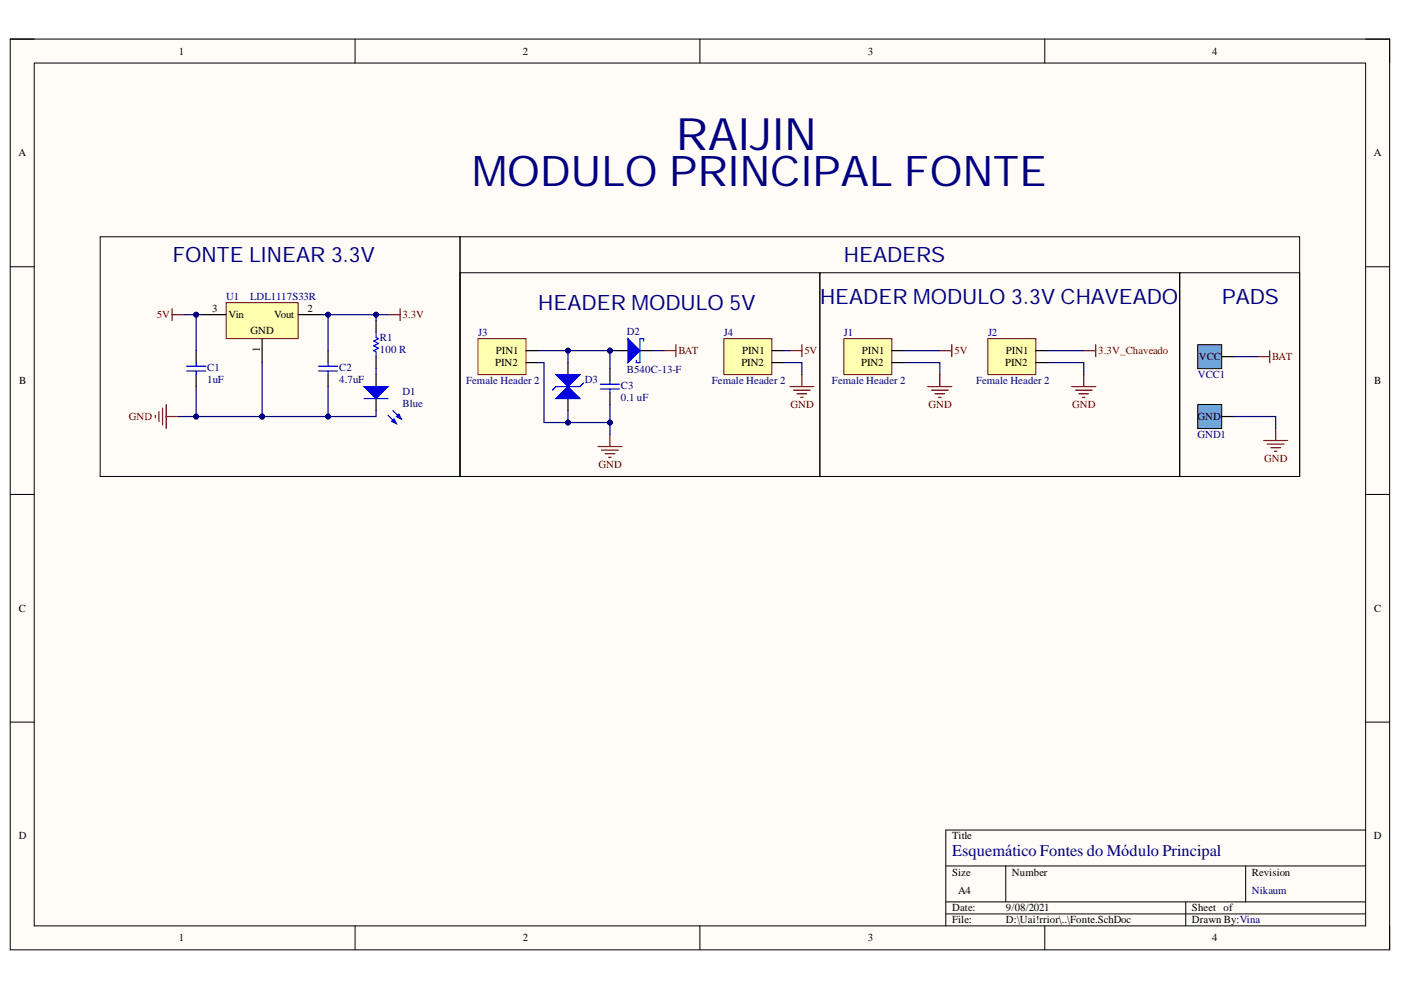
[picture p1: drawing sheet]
<svg xmlns="http://www.w3.org/2000/svg" width="297mm" height="210mm" viewBox="0 0 297 210" stroke-linecap="round" stroke-linejoin="round" font-family="sans-serif">
<path d="M2.2 8.3h292.4v193.1h-292.4z" fill-rule="evenodd" fill="#fffcf8"/>
<path d="M2.2 8.3h292.4v193.1h-292.4z" fill="none" stroke="#000" stroke-width=".21"/>
<path d="M7.3 13.4h282.2v182.9h-282.2z" fill-rule="evenodd" fill="#fffcf8"/>
<g fill="none" stroke="#000" stroke-width=".21">
<path d="M2.2 8.3h5.1M7.3 13.4h282.2v182.9h-282.2zM75.3 8.3v5.1M148.4 8.3v5.1M221.5 8.3v5.1M289.5 8.3h5.1v5.1M2.2 56.6h5.1M289.5 56.6h5.1M2.2 104.8h5.1M289.5 104.8h5.1M2.2 153.1h5.1M289.5 153.1h5.1"/>
<path d="M289.5 176h-89v20.3M75.3 196.3v5.1M148.4 196.3v5.1M200.5 183.6h89M200.5 191.2h89M200.5 193.8h89M213.2 183.6v7.6M221.5 196.3v5.1M251.4 191.2v5.1M264.1 183.6v7.6M294.6 196.3v5.1"/>
</g>
<path d="M36.5 65.4v2.6M36.5 66.7h2.5M82.3 66.7h2.5M84.8 65.4v2.6M32.9 88.1v.5M33.7 87.3v2M34.5 86.5v3.6M35.2 85.8v5.1M35.2 88.3h2.6" fill="none" stroke="#800000" stroke-width=".25"/>
<path d="M47.9 64.2h15.3v7.6h-15.3z" fill-rule="evenodd" fill="#ffffb0"/>
<path d="M47.9 64.2h15.3v7.6h-15.3z" fill="none" stroke="#800000" stroke-width=".21"/>
<path d="M41.6 74.3v2.6M41.6 79.4v2.6M42.9 66.7h5M55.6 71.8v5.1M63.2 66.7h5.1M69.6 74.3v2.6M69.6 79.4v2.6M79.7 79.4v2.6M79.7 84.5v2.5" fill="none" stroke="#000" stroke-width=".25"/>
<path d="M39.6 77.6h4M39.6 78.7h4M41.6 76.9v.7M41.6 78.7v.7M67.5 77.6h4.1M67.5 78.7h4.1M69.6 76.9v.7M69.6 78.7v.7" fill="none" stroke="#00f" stroke-width=".25"/>
<path d="M77.2 82h5.1l-2.6 2.5z" fill="#00f"/>
<path d="M77.2 82h5.1l-2.6 2.5zM82.3 88.1l1.8 1.7M83.3 87l1.8 1.8" fill="none" stroke="#00f" stroke-width=".25"/>
<path d="M83 89.3l.5-.5 .6 1z" fill="#00f"/>
<path d="M83 89.3l.5-.5 .6 1z" fill="none" stroke="#00f" stroke-width=".25"/>
<path d="M84.1 88.3l.5-.5 .5 1z" fill="#00f"/>
<path d="M79.7 70.5v1l.5 .3-1 .5 1 .5-1 .5 1 .5-1 .5 .5 .3v1M77.2 84.5h5.1M84.1 88.3l.5-.5 .5 1z" fill="none" stroke="#00f" stroke-width=".25"/>
<path d="M79.7 68v2.5M79.7 75.6v2.6" fill="none" stroke="#000" stroke-width=".25"/>
<path d="M21.2 50.2h76.3v50.8h-76.3z" fill="none" stroke="#000" stroke-width=".21"/>
<path d="M178.9 71.8h10.2v7.6h-10.2z" fill-rule="evenodd" fill="#ffffb0"/>
<path d="M178.9 71.8h10.2v7.6h-10.2z" fill="none" stroke="#800000" stroke-width=".21"/>
<path d="M189.1 74.3h2.5M189.1 76.9h2.5" fill="none" stroke="#000" stroke-width=".25"/>
<path d="M199.3 79.4v2.6M199.3 74.3h2.5M201.8 73.1v2.5M196.7 82h5.1M197.5 82.7h3.5M198.2 83.5h2.1M199 84.3h.5" fill="none" stroke="#800000" stroke-width=".25"/>
<path d="M97.5 50.2h178.1v50.8h-178.1z" fill="none" stroke="#000" stroke-width=".21"/>
<path d="M209.4 71.8h10.2v7.6h-10.2z" fill-rule="evenodd" fill="#ffffb0"/>
<path d="M209.4 71.8h10.2v7.6h-10.2z" fill="none" stroke="#800000" stroke-width=".21"/>
<path d="M219.6 74.3h2.5M219.6 76.9h2.5" fill="none" stroke="#000" stroke-width=".25"/>
<path d="M229.8 79.4v2.6M229.8 74.3h2.5M232.3 73.1v2.5M227.2 82h5.1M228 82.7h3.6M228.8 83.5h2M229.5 84.3h.5" fill="none" stroke="#800000" stroke-width=".25"/>
<path d="M101.3 71.8h10.2v7.6h-10.2z" fill-rule="evenodd" fill="#ffffb0"/>
<path d="M101.3 71.8h10.2v7.6h-10.2z" fill="none" stroke="#800000" stroke-width=".21"/>
<path d="M111.5 74.3h2.6M111.5 76.9h2.6" fill="none" stroke="#000" stroke-width=".25"/>
<path d="M140.8 74.3h2.5M143.3 73.1v2.5" fill="none" stroke="#800000" stroke-width=".25"/>
<path d="M153.5 71.8h10.2v7.6h-10.2z" fill-rule="evenodd" fill="#ffffb0"/>
<path d="M153.5 71.8h10.2v7.6h-10.2z" fill="none" stroke="#800000" stroke-width=".21"/>
<path d="M163.7 74.3h2.5M163.7 76.9h2.5" fill="none" stroke="#000" stroke-width=".25"/>
<path d="M167.5 74.3h2.5M170 73.1v2.5M170 79.4v2.6M167.5 82h5.1M168.2 82.7h3.6M169 83.5h2M169.8 84.3h.5" fill="none" stroke="#800000" stroke-width=".25"/>
<path d="M97.5 57.8h76.3v43.2h-76.3zM173.8 57.8h76.3v43.2h-76.3z" fill="none" stroke="#000" stroke-width=".21"/>
<path d="M253.9 73.1h5.1v5.1h-5.1z" fill-rule="evenodd" fill="#6fa8dc"/>
<path d="M253.9 73.1h5.1v5.1h-5.1z" fill="none" stroke="#000" stroke-width=".21"/>
<path d="M259 75.6h2.6" fill="none" stroke="#000" stroke-width=".25"/>
<path d="M266.6 75.6h2.6M269.2 74.3v2.6" fill="none" stroke="#800000" stroke-width=".25"/>
<path d="M253.9 85.8h5.1v5.1h-5.1z" fill-rule="evenodd" fill="#6fa8dc"/>
<path d="M250.1 57.8h25.5v43.2h-25.5zM253.9 85.8h5.1v5.1h-5.1z" fill="none" stroke="#000" stroke-width=".21"/>
<path d="M130.6 74.3h2.5M135.7 74.3h2.5M259 88.3h2.6" fill="none" stroke="#000" stroke-width=".25"/>
<path d="M267.9 93.4h5.1M268.7 94.2h3.5M269.4 94.9h2.1M270.2 95.7h.5M270.5 90.9v2.5" fill="none" stroke="#800000" stroke-width=".25"/>
<path d="M133.1 71.8l2.6 2.5-2.6 2.6z" fill="#00f"/>
<path d="M133.1 71.8l2.6 2.5-2.6 2.6zM136.4 72.3v-.5h-.7v5.1h-.8v-.5" fill="none" stroke="#00f" stroke-width=".25"/>
<path d="M120.4 76.9v2.5M120.4 84.5v2.5" fill="none" stroke="#000" stroke-width=".25"/>
<path d="M117.9 84.5l2.5-2.5 2.6 2.5z" fill="#00f"/>
<path d="M117.9 84.5l2.5-2.5 2.6 2.5zM123.7 81.2l-.7 .8h-5.1" fill="none" stroke="#00f" stroke-width=".25"/>
<path d="M117.9 79.4h5.1l-2.6 2.6z" fill="#00f"/>
<path d="M117.9 79.4h5.1l-2.6 2.6zM117.9 82l-.8 .7M127.3 82.5h4.1M127.3 81.5h4.1M129.3 80.7v.8M129.3 82.5v.7" fill="none" stroke="#00f" stroke-width=".25"/>
<path d="M129.3 78.2v2.5M129.3 83.2v2.6" fill="none" stroke="#000" stroke-width=".25"/>
<path d="M126.8 94.7h5.1M127.5 95.4h3.6M128.3 96.2h2M129.1 97h.5M129.3 92.1v2.6" fill="none" stroke="#800000" stroke-width=".25"/>
<path d="M41.6 66.7v7.6" fill="none" stroke="#000080" stroke-width=".25"/>
<circle cx="41.6" cy="66.7" r=".51" fill="#000080"/>
<circle cx="41.6" cy="66.7" r=".51" fill="none" stroke="#000080" stroke-width=".21"/>
<path d="M69.6 66.7v7.6" fill="none" stroke="#000080" stroke-width=".25"/>
<circle cx="69.6" cy="66.7" r=".51" fill="#000080"/>
<circle cx="69.6" cy="66.7" r=".51" fill="none" stroke="#000080" stroke-width=".21"/>
<path d="M55.6 76.9v11.4M79.7 78.2v1.2" fill="none" stroke="#000080" stroke-width=".25"/>
<circle cx="55.6" cy="88.3" r=".51" fill="#000080"/>
<circle cx="55.6" cy="88.3" r=".51" fill="none" stroke="#000080" stroke-width=".21"/>
<path d="M69.6 82v6.3h-14" fill="none" stroke="#000080" stroke-width=".25"/>
<circle cx="69.6" cy="88.3" r=".51" fill="#000080"/>
<circle cx="69.6" cy="88.3" r=".51" fill="none" stroke="#000080" stroke-width=".21"/>
<circle cx="55.6" cy="88.3" r=".51" fill="#000080"/>
<circle cx="55.6" cy="88.3" r=".51" fill="none" stroke="#000080" stroke-width=".21"/>
<path d="M79.7 87v1.3h-10.1" fill="none" stroke="#000080" stroke-width=".25"/>
<circle cx="69.6" cy="88.3" r=".51" fill="#000080"/>
<circle cx="69.6" cy="88.3" r=".51" fill="none" stroke="#000080" stroke-width=".21"/>
<path d="M41.6 88.3h14" fill="none" stroke="#000080" stroke-width=".25"/>
<circle cx="41.6" cy="88.3" r=".51" fill="#000080"/>
<circle cx="41.6" cy="88.3" r=".51" fill="none" stroke="#000080" stroke-width=".21"/>
<circle cx="55.6" cy="88.3" r=".51" fill="#000080"/>
<circle cx="55.6" cy="88.3" r=".51" fill="none" stroke="#000080" stroke-width=".21"/>
<path d="M41.6 82v6.3h-3.8" fill="none" stroke="#000080" stroke-width=".25"/>
<circle cx="41.6" cy="88.3" r=".51" fill="#000080"/>
<circle cx="41.6" cy="88.3" r=".51" fill="none" stroke="#000080" stroke-width=".21"/>
<path d="M39 66.7h3.9" fill="none" stroke="#000080" stroke-width=".25"/>
<circle cx="41.6" cy="66.7" r=".51" fill="#000080"/>
<circle cx="41.6" cy="66.7" r=".51" fill="none" stroke="#000080" stroke-width=".21"/>
<path d="M68.3 66.7h14M166.2 76.9h3.8v2.5M166.2 74.3h1.3M191.6 76.9h7.7v2.5M191.6 74.3h7.7M222.1 76.9h7.7v2.5M222.1 74.3h7.7" fill="none" stroke="#000080" stroke-width=".25"/>
<circle cx="69.6" cy="66.7" r=".51" fill="#000080"/>
<circle cx="69.6" cy="66.7" r=".51" fill="none" stroke="#000080" stroke-width=".21"/>
<circle cx="79.7" cy="66.7" r=".51" fill="#000080"/>
<circle cx="79.7" cy="66.7" r=".51" fill="none" stroke="#000080" stroke-width=".21"/>
<path d="M79.7 66.7v1.3" fill="none" stroke="#000080" stroke-width=".25"/>
<circle cx="79.7" cy="66.7" r=".51" fill="#000080"/>
<circle cx="79.7" cy="66.7" r=".51" fill="none" stroke="#000080" stroke-width=".21"/>
<path d="M129.3 74.3v3.9M138.2 74.3h2.6M261.6 75.6h5M261.6 88.3h8.9v2.6" fill="none" stroke="#000080" stroke-width=".25"/>
<circle cx="129.3" cy="74.3" r=".51" fill="#000080"/>
<circle cx="129.3" cy="74.3" r=".51" fill="none" stroke="#000080" stroke-width=".21"/>
<path d="M129.3 74.3h1.3" fill="none" stroke="#000080" stroke-width=".25"/>
<circle cx="129.3" cy="74.3" r=".51" fill="#000080"/>
<circle cx="129.3" cy="74.3" r=".51" fill="none" stroke="#000080" stroke-width=".21"/>
<path d="M120.4 87v2.6" fill="none" stroke="#000080" stroke-width=".25"/>
<circle cx="120.4" cy="89.6" r=".51" fill="#000080"/>
<circle cx="120.4" cy="89.6" r=".51" fill="none" stroke="#000080" stroke-width=".21"/>
<path d="M120.4 74.3v2.6" fill="none" stroke="#000080" stroke-width=".25"/>
<circle cx="120.4" cy="74.3" r=".51" fill="#000080"/>
<circle cx="120.4" cy="74.3" r=".51" fill="none" stroke="#000080" stroke-width=".21"/>
<path d="M114.1 74.3h15.2" fill="none" stroke="#000080" stroke-width=".25"/>
<circle cx="129.3" cy="74.3" r=".51" fill="#000080"/>
<circle cx="129.3" cy="74.3" r=".51" fill="none" stroke="#000080" stroke-width=".21"/>
<circle cx="120.4" cy="74.3" r=".51" fill="#000080"/>
<circle cx="120.4" cy="74.3" r=".51" fill="none" stroke="#000080" stroke-width=".21"/>
<path d="M114.1 76.9h1.2v12.7h14v-3.8" fill="none" stroke="#000080" stroke-width=".25"/>
<circle cx="120.4" cy="89.6" r=".51" fill="#000080"/>
<circle cx="120.4" cy="89.6" r=".51" fill="none" stroke="#000080" stroke-width=".21"/>
<circle cx="129.3" cy="89.6" r=".51" fill="#000080"/>
<circle cx="129.3" cy="89.6" r=".51" fill="none" stroke="#000080" stroke-width=".21"/>
<path d="M129.3 89.6v2.5" fill="none" stroke="#000080" stroke-width=".25"/>
<circle cx="129.3" cy="89.6" r=".51" fill="#000080"/>
<circle cx="129.3" cy="89.6" r=".51" fill="none" stroke="#000080" stroke-width=".21"/>
<text font-size="9.5" fill="#000080" x="143.3" y="31.7">RAIJIN</text>
<text font-size="9" fill="#000080" x="100.1" y="39.4">MODULO PRINCIPAL FONTE</text>
<g font-size="4.5" fill="#000080">
<text x="36.5" y="55.5">FONTE LINEAR 3.3V</text>
<text x="178.9" y="55.5">HEADERS</text>
<text x="114.1" y="65.8">HEADER MODULO 5V</text>
<text x="173.9" y="64.5">HEADER MODULO 3.3V CHAVEADO</text>
<text x="259.1" y="64.5">PADS</text>
</g>
<text font-size="3.5" fill="#000080" x="201.9" y="181.6">Esquemático Fontes do Módulo Principal</text>
<g font-size="2.3">
<text x="37.9" y="11.6">1</text>
<text x="110.8" y="11.6">2</text>
<text x="184" y="11.6">3</text>
<text x="257" y="11.6">4</text>
<text x="3.9" y="33.1">A</text>
<text x="291.3" y="33.1">A</text>
<text x="45" y="66.2">3</text>
<text x="48.5" y="67.5">Vin</text>
<text x="53.1" y="70.8">GND</text>
<text x="58.1" y="67.5">Vout</text>
<text x="65.2" y="66.2">2</text>
<text x="55.1" y="74.7" transform="rotate(-90 55.1 74.7)">1</text>
<text x="105" y="77.6">PIN2</text>
<text x="105.2" y="75.1">PIN1</text>
<text x="157.2" y="77.6">PIN2</text>
<text x="157.4" y="75.1">PIN1</text>
<text x="182.6" y="77.6">PIN2</text>
<text x="182.7" y="75.1">PIN1</text>
<text x="213.1" y="77.6">PIN2</text>
<text x="213.3" y="75.1">PIN1</text>
<text x="254.1" y="76.3">VCC</text>
<text x="4.1" y="81.4">B</text>
<text x="291.4" y="81.4">B</text>
<text x="253.9" y="89">GND</text>
<text x="4" y="129.7">C</text>
<text x="291.4" y="129.7">C</text>
<text x="4" y="178">D</text>
<text x="201.9" y="178">Title</text>
<text x="291.3" y="178">D</text>
<text x="201.9" y="185.6">Size</text>
<text x="214.6" y="185.6">Number</text>
<text x="265.4" y="185.6">Revision</text>
<text x="203.1" y="189.4">A4</text>
<text x="201.9" y="193.3">Date:</text>
<text x="201.9" y="195.8">File:</text>
<text x="213.3" y="193.3">9/08/2021</text>
<text x="213.3" y="195.8">D:\Uai!rrior\..\Fonte.SchDoc</text>
<text x="252.7" y="193.3">Sheet of</text>
<text x="252.7" y="195.8">Drawn By:Vina</text>
<text x="37.9" y="199.6">1</text>
<text x="110.8" y="199.6">2</text>
<text x="184" y="199.6">3</text>
<text x="257" y="199.6">4</text>
</g>
<g font-size="2.3" fill="#000080">
<text x="48" y="63.7">U1</text>
<text x="53" y="63.7">LDL1117S33R</text>
<text x="101.4" y="71.3">J3</text>
<text x="132.9" y="71">D2</text>
<text x="153.5" y="71.3">J4</text>
<text x="178.9" y="71.3">J1</text>
<text x="209.5" y="71.3">J2</text>
<text x="80.5" y="72.3">R1</text>
<text x="80.5" y="74.8">100 R</text>
<text x="43.9" y="78.6">C1</text>
<text x="43.9" y="81.2">1uF</text>
<text x="71.9" y="78.6">C2</text>
<text x="71.9" y="81.2">4.7uF</text>
<text x="85.4" y="83.7">D1</text>
<text x="98.8" y="81.4">Female Header 2</text>
<text x="124" y="81.2">D3</text>
<text x="131.6" y="82.4">C3</text>
<text x="132.9" y="79.1">B540C-13-F</text>
<text x="150.9" y="81.4">Female Header 2</text>
<text x="176.4" y="81.4">Female Header 2</text>
<text x="206.9" y="81.4">Female Header 2</text>
<text x="254" y="80.1">VCC1</text>
<text x="85.4" y="86.2">Blue</text>
<text x="131.6" y="85">0.1 uF</text>
<text x="253.9" y="92.9">GND1</text>
<text x="265.4" y="189.4">Nikaum</text>
</g>
<g font-size="2.3" fill="#800000">
<text x="33.2" y="67.5">5V</text>
<text x="85.4" y="67.5">3.3V</text>
<text x="143.8" y="75.1">BAT</text>
<text x="170.6" y="75.1">5V</text>
<text x="202.4" y="75.1">5V</text>
<text x="232.8" y="75.1">3.3V_Chaveado</text>
<text x="269.7" y="76.3">BAT</text>
<text x="27.3" y="89">GND</text>
<text x="167.6" y="86.5">GND</text>
<text x="196.9" y="86.5">GND</text>
<text x="227.3" y="86.5">GND</text>
<text x="126.9" y="99.3">GND</text>
<text x="268" y="98">GND</text>
</g>
</svg>
